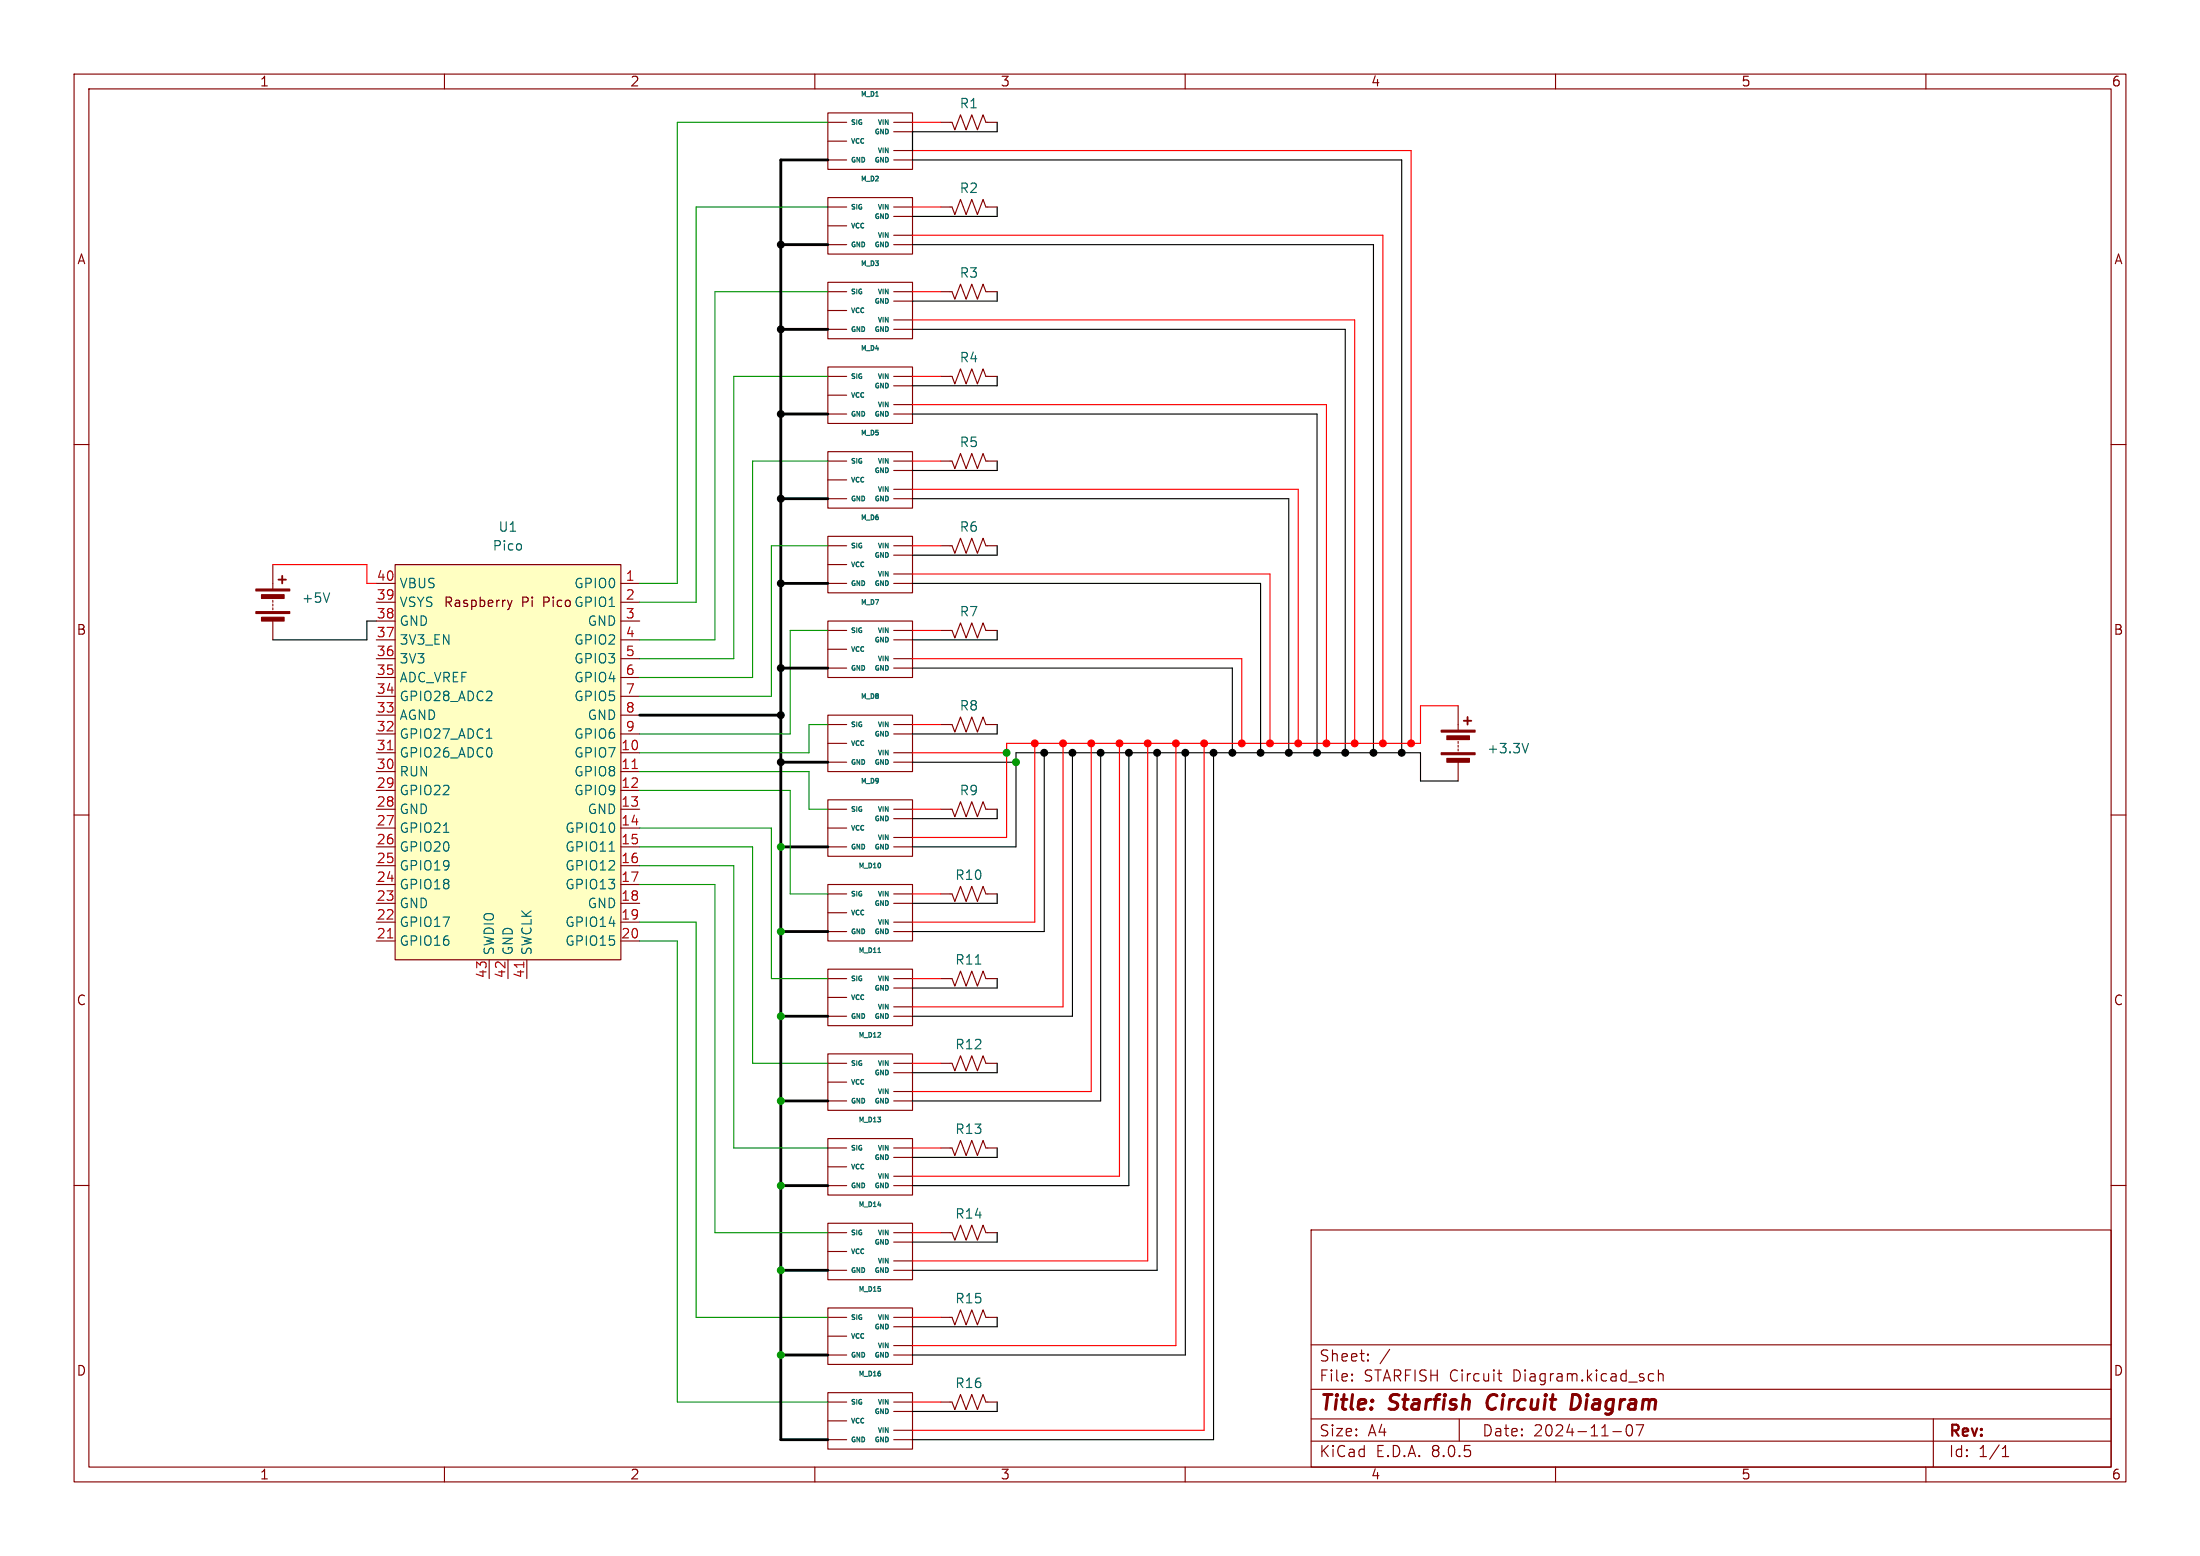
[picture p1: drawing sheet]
<svg xmlns="http://www.w3.org/2000/svg" width="297mm" height="210mm" viewBox="0 0 297 210" stroke-linecap="round" stroke-linejoin="round" font-family="sans-serif">
<g fill="none" stroke="#840000" stroke-width=".15">
<path d="M10 10h277v190h-277zM12 12h273v186h-273zM60 10v2M110 10v2M160 10v2M210 10v2M260 10v2M10 60h2M285 60h2M36.8 76.2v3.3M36.8 81v.3M36.8 81.5v.3"/>
<path d="M36.8 82v.3M36.8 83.8v2.6M196.8 95.3v3.3M10 110h2M111.8 108h11.4v7.6h-11.4zM111.8 119.4h11.4v7.6h-11.4zM111.8 114.3h2.5M111.8 109.2h2.5M111.8 111.8h2.5M120.6 114.3h2.6M120.6 110.5h2.6M120.6 109.2h2.6"/>
<path d="M120.6 113h2.6M127 109.2h1.5l.4 1 .8-2 .7 2 .8-2 .8 2 .7-2 .4 1h1.5M196.8 100.1v.2M196.8 100.6v.2M196.8 101.1v.2M196.8 102.9v2.5M285 110h2M111.8 130.8h11.4v7.6h-11.4zM111.8 137.2h2.5M111.8 132.1h2.5M111.8 134.6h2.5M111.8 125.7h2.5"/>
<path d="M111.8 120.7h2.5M111.8 123.2h2.5M120.6 137.2h2.6M120.6 133.4h2.6M120.6 132.1h2.6M120.6 135.9h2.6M120.6 125.7h2.6M120.6 121.9h2.6M120.6 120.7h2.6M120.6 124.5h2.6M127 132.1h1.5l.4 1 .8-2 .7 2 .8-2 .8 2 .7-2 .4 1h1.5M127 120.7h1.5l.4 1 .8-2.1 .7 2.1 .8-2.1 .8 2.1 .7-2.1 .4 1.1h1.5"/>
<path d="M10 160h2M111.8 142.2h11.4v7.7h-11.4zM111.8 153.7h11.4v7.6h-11.4zM111.8 148.6h2.5M111.8 143.5h2.5M111.8 146.1h2.5M111.8 154.9h2.5M111.8 157.5h2.5M120.6 148.6h2.6M120.6 144.8h2.6M120.6 143.5h2.6M120.6 147.3h2.6"/>
<path d="M120.6 156.2h2.6M120.6 154.9h2.6M120.6 158.8h2.6M127 143.5h1.5l.4 1 .8-2 .7 2 .8-2 .8 2 .7-2 .4 1h1.5M127 154.9h1.5l.4 1.1 .8-2.1 .7 2.1 .8-2.1 .8 2.1 .7-2.1 .4 1h1.5M285 160h2M111.8 176.5h11.4v7.7h-11.4zM111.8 165.1h11.4v7.6h-11.4zM111.8 160h2.5M111.8 177.8h2.5M111.8 171.5h2.5M111.8 166.4h2.5"/>
<path d="M111.8 168.9h2.5M120.6 160h2.6M120.6 179.1h2.6M120.6 177.8h2.6M120.6 171.5h2.6M120.6 167.6h2.6M120.6 166.4h2.6M120.6 170.2h2.6M127 177.8h1.5l.4 1 .8-2 .7 2 .8-2 .8 2 .7-2 .4 1h1.5M127 166.4h1.5l.4 1 .8-2 .7 2 .8-2 .8 2 .7-2 .4 1h1.5M177 166h108v32h-108zM60 198v2"/>
<path d="M110 198v2M111.8 188h11.4v7.6h-11.4zM111.8 194.3h2.5M111.8 189.2h2.5M111.8 191.8h2.5M111.8 182.9h2.5M111.8 180.3h2.5M120.6 194.3h2.6M120.6 190.5h2.6M120.6 189.2h2.6M120.6 193h2.6M120.6 182.9h2.6"/>
<path d="M120.6 181.6h2.6M127 189.2h1.5l.4 1 .8-2 .7 2 .8-2 .8 2 .7-2 .4 1h1.5M160 198v2M177 194.5h108M177 191.5h108M177 187.5h108M177 181.5h108M182.5 186.3h.1l-.1 .1M182.5 186.3v.1M182.5 185.5v.1M182.5 185.5h.1l-.1 .1M184.7 183.6v.1"/>
<path d="M184.7 183.6h-.1l.1 .1M184.7 182.8v.1M184.7 182.8h-.1l.1 .1M187.6 182.1l-1.3 2M197 191.5v3M202.2 185.4h.5M202.4 184.9v1.3l.1 .1 .2 .1M210 198v2M217.7 193.2h1.2M219.7 192.4a1.02 1.02 0 0 0 .2 1.4h.1a.91 .91 0 0 0 .2-1.4M221.9 192.3l-.7 1.5M222.7 185.5l.1-.1 .4 .1"/>
<path d="M222.7 186.3l.1 .1 .4-.1M223.9 185.5a.37 .37 0 0 1 .6 .1v.8M223.9 184.9v1.5M260 198v2M261 191.5v6.5M270.3 196.6h.9M270.3 195.5l.4-.4v1.5"/>
</g>
<path d="M201 188.5a1.27 1.27 0 0 0 0 1.6M213.1 188.3l-.8-.1-.2 2h.4l.6-.3" fill="none" stroke="#840000" stroke-width=".4"/>
<path d="M44.5 80l-.4 1.3M206.3 100.3l-.4 1.3M118.5 128.6h.4M131.7 130.1h.7" fill="none" stroke="#006464" stroke-width=".15"/>
<g fill="#840000" stroke="#840000" stroke-width=".15">
<path d="M194.6 101.6h4.5v.3h-4.5z"/>
<path d="M194.6 98.6h4.5v.2h-4.5z"/>
<path d="M195.3 102.4h3.1v.5h-3.1z"/>
<path d="M195.3 99.3h3.1v.5h-3.1z"/>
<path d="M34.5 82.6h4.6v.2h-4.6z"/>
<path d="M34.5 79.5h4.6v.3h-4.6z"/>
<path d="M35.3 83.3h3.1v.5h-3.1z"/>
<path d="M35.3 80.3h3.1v.5h-3.1z"/>
</g>
<path d="M37.6 78.2h1M38.1 77.7v1M197.6 97.3h1M198.1 96.8v1" fill="none" stroke="#840000" stroke-width=".25"/>
<path d="M53.3 76.2h30.5v53.3h-30.5z" fill="#ffffc2"/>
<g fill="none" stroke="#840000" stroke-width=".15">
<path d="M111.8 15.2h11.4v7.7h-11.4zM111.8 16.5h2.5M111.8 19.1h2.5M120.6 17.8h2.6M120.6 16.5h2.6M127 16.5h1.5l.4 1 .8-2 .7 2 .8-2 .8 2 .7-2 .4 1h1.5M111.8 26.7h11.4v7.6h-11.4zM111.8 38.1h11.4v7.6h-11.4zM111.8 21.6h2.5M111.8 27.9h2.5M111.8 39.4h2.5M111.8 33h2.5"/>
<path d="M111.8 30.5h2.5M120.6 21.6h2.6M120.6 20.3h2.6M120.6 27.9h2.6M120.6 39.4h2.6M120.6 33h2.6M120.6 29.2h2.6M120.6 31.8h2.6M127 27.9h1.5l.4 1.1 .8-2.1 .7 2.1 .8-2.1 .8 2.1 .7-2.1 .4 1h1.5M127 39.4h1.5l.4 1 .8-2 .7 2 .8-2 .8 2 .7-2 .4 1h1.5M111.8 49.5h11.4v7.7h-11.4zM111.8 55.9h2.5"/>
<path d="M111.8 50.8h2.5M111.8 53.3h2.5M111.8 44.5h2.5M111.8 41.9h2.5M120.6 55.9h2.6M120.6 52.1h2.6M120.6 50.8h2.6M120.6 54.6h2.6M120.6 44.5h2.6M120.6 40.6h2.6M120.6 43.2h2.6M127 50.8h1.5l.4 1 .8-2 .7 2 .8-2 .8 2 .7-2 .4 1h1.5"/>
<path d="M50.8 78.7h2.5M53.3 76.2h30.5v53.3h-30.5zM83.8 78.7h2.6M111.8 61h11.4v7.6h-11.4zM111.8 72.4h11.4v7.6h-11.4zM111.8 78.7h2.5M111.8 73.7h2.5M111.8 67.3h2.5M111.8 62.2h2.5M111.8 64.8h2.5M111.8 76.2h2.5M120.6 78.7h2.6"/>
<path d="M120.6 73.7h2.6M120.6 67.3h2.6M120.6 63.5h2.6M120.6 62.2h2.6M120.6 66h2.6M120.6 74.9h2.6M120.6 77.5h2.6M127 73.7h1.5l.4 1 .8-2.1 .7 2.1 .8-2.1 .8 2.1 .7-2.1 .4 1.1h1.5M127 62.2h1.5l.4 1 .8-2 .7 2 .8-2 .8 2 .7-2 .4 1h1.5M50.8 81.3h2.5M50.8 83.8h2.5M50.8 99.1h2.5"/>
<path d="M50.8 96.5h2.5M50.8 94h2.5M50.8 91.4h2.5M50.8 88.9h2.5M50.8 86.4h2.5M83.8 81.3h2.6M83.8 83.8h2.6M83.8 99.1h2.6M83.8 96.5h2.6M83.8 94h2.6M83.8 91.4h2.6M83.8 88.9h2.6"/>
<path d="M83.8 86.4h2.6M111.8 96.5h11.4v7.6h-11.4zM111.8 83.8h11.4v7.6h-11.4zM111.8 97.8h2.5M111.8 85.1h2.5M111.8 90.2h2.5M111.8 87.6h2.5M120.6 99.1h2.6M120.6 88.9h2.6M120.6 86.4h2.6M120.6 97.8h2.6M120.6 85.1h2.6"/>
<path d="M120.6 90.2h2.6M127 97.8h1.5l.4 1 .8-2 .7 2 .8-2 .8 2 .7-2 .4 1h1.5M127 85.1h1.5l.4 1 .8-2 .7 2 .8-2 .8 2 .7-2 .4 1h1.5M50.8 101.6h2.5M50.8 104.1h2.5M50.8 106.7h2.5M50.8 109.2h2.5M50.8 111.8h2.5M50.8 114.3h2.5M50.8 116.8h2.5M50.8 119.4h2.5M83.8 101.6h2.6"/>
<path d="M83.8 104.1h2.6M83.8 106.7h2.6M83.8 109.2h2.6M83.8 111.8h2.6M83.8 114.3h2.6M83.8 116.8h2.6M83.8 119.4h2.6M111.8 102.9h2.5M111.8 100.3h2.5M120.6 101.6h2.6M120.6 102.9h2.6M50.8 121.9h2.5"/>
<path d="M50.8 124.5h2.5M50.8 127h2.5M66 129.5v2.6M68.6 129.5v2.6M71.1 129.5v2.6M83.8 121.9h2.6M83.8 124.5h2.6M83.8 127h2.6"/>
</g>
<path d="M68.5 81l.3 .9M68.8 81.9l-.1 .3-.2 .1M69.1 81l-.3 .9" fill="none" stroke="#840000" stroke-width=".16"/>
<path d="M52.3 101.2h.7M85.3 103.7h.8M52.3 126.6h.7M70.7 129.8v.8" fill="none" stroke="#a90000" stroke-width=".15"/>
<path d="M65.7 99.6h.7M59.9 112.3h.7M82.2 114.9h.8" fill="none" stroke="#006464" stroke-width=".15"/>
<g fill="none" stroke="#000" stroke-width=".15">
<path d="M134.6 16.5v1.3h-11.4v2.5M123.2 33h62.2v68.6M123.2 21.6h66v80M134.6 27.9v1.3h-11.4M134.6 39.4v1.2h-11.4M123.2 55.9h54.6v45.7M123.2 44.5h58.4v57.1M134.6 50.8v1.3h-11.4M123.2 67.3h50.8v34.3M123.2 78.7h47v22.9M134.6 62.2v1.3h-11.4M134.6 73.7v1.2h-11.4"/>
<path d="M50.8 83.8h-1.3v2.6h-12.7M123.2 90.2h43.2v11.4M134.6 85.1v1.3h-11.4M134.6 97.8v1.3h-11.4M123.2 102.9h14M134.6 109.2v1.3h-11.4M141 101.6v24.1h-17.8M144.8 101.6v35.6h-21.6M148.6 101.6v47h-25.4M152.4 101.6v58.4h-29.2M156.2 101.6v69.9h-33M160 101.6v81.3h-36.8"/>
<path d="M163.8 101.6v92.7h-40.6M196.8 105.4h-5v-3.8h-54.6v12.7h-14M134.6 120.7v1.2h-11.4M134.6 132.1v1.3h-11.4M134.6 143.5v1.3h-11.4M134.6 154.9v1.3h-11.4M134.6 166.4v1.2h-11.4M134.6 177.8v1.3h-11.4M134.6 189.2v1.3h-11.4"/>
</g>
<g fill="none" stroke="#f00" stroke-width=".15">
<path d="M123.2 16.5h3.8M123.2 20.3h67.3v80M123.2 31.8h63.5v68.5M123.2 39.4h3.8M123.2 27.9h3.8M123.2 54.6h55.9v45.7M123.2 43.2h59.7v57.1M123.2 50.8h3.8M123.2 66h52.1v34.3M123.2 62.2h3.8M123.2 73.7h3.8M123.2 77.5h48.2v22.8"/>
<path d="M123.2 88.9h44.4v11.4M123.2 85.1h3.8M123.2 97.8h3.8M196.8 95.3h-5v5h-55.9v1.3h-12.7M123.2 109.2h3.8M123.2 120.7h3.8M123.2 132.1h3.8M123.2 143.5h3.8M123.2 154.9h3.8M123.2 166.4h3.8M123.2 177.8h3.8M123.2 189.2h3.8"/>
</g>
<path d="M135.9 100.3v12.7h-12.7M139.7 100.3v24.2h-16.5M143.5 100.3v35.6h-20.3M147.3 100.3v47h-24.1M151.1 100.3v58.5h-27.9M154.9 100.3v69.9h-31.7M158.7 100.3v81.3h-35.5M162.6 100.3v92.7h-39.4" fill="none" stroke="#fd0000" stroke-width=".15"/>
<g fill="none" stroke="#000" stroke-width=".38">
<path d="M105.4 33h6.4M111.8 21.6h-6.4v172.7h6.4M105.4 44.5h6.4M105.4 55.9h6.4M105.4 67.3h6.4M105.4 78.7h6.4M86.4 96.5h19M105.4 90.2h6.4M105.4 102.9h6.4M105.4 114.3h6.4M105.4 137.2h6.4M105.4 125.7h6.4"/>
<path d="M105.4 148.6h6.4M105.4 160h6.4M105.4 171.5h6.4M105.4 182.9h6.4"/>
</g>
<g fill="none" stroke="#009600" stroke-width=".15">
<path d="M111.8 16.5h-20.4v62.2h-5M111.8 39.4h-15.3v47h-10.1M111.8 27.9h-17.8v53.4h-7.6M111.8 50.8h-12.7v38.1h-12.7M111.8 62.2h-10.2v29.2h-15.2M111.8 73.7h-7.7v20.3h-17.7M111.8 85.1h-5.1v14h-20.3M111.8 97.8h-2.6v3.8h-22.8M86.4 116.8h12.7v38.1h12.7M86.4 114.3h15.2v29.2h10.2M86.4 119.4h10.1v47h15.3M86.4 106.7h20.3v14h5.1"/>
<path d="M86.4 104.1h22.8v5.1h2.6M86.4 111.8h17.7v20.3h7.7M86.4 124.5h7.6v53.3h17.8M86.4 127h5v62.2h20.4"/>
</g>
<path d="M36.8 76.2h12.7v2.5h1.3" fill="none" stroke="#fb0000" stroke-width=".15"/>
<g fill="#000" stroke="#000" stroke-width=".15">
<circle cx="105.4" cy="33" r=".46"/>
<circle cx="105.4" cy="55.9" r=".46"/>
<circle cx="105.4" cy="44.5" r=".46"/>
<circle cx="105.4" cy="67.3" r=".46"/>
<circle cx="105.4" cy="78.7" r=".46"/>
<circle cx="105.4" cy="90.2" r=".46"/>
<circle cx="105.4" cy="96.5" r=".46"/>
<circle cx="105.4" cy="102.9" r=".46"/>
<circle cx="141" cy="101.6" r=".46"/>
<circle cx="144.8" cy="101.6" r=".46"/>
<circle cx="148.6" cy="101.6" r=".46"/>
<circle cx="152.4" cy="101.6" r=".46"/>
<circle cx="156.2" cy="101.6" r=".46"/>
<circle cx="160" cy="101.6" r=".46"/>
<circle cx="163.8" cy="101.6" r=".46"/>
<circle cx="166.4" cy="101.6" r=".46"/>
<circle cx="170.2" cy="101.6" r=".46"/>
<circle cx="174" cy="101.6" r=".46"/>
<circle cx="177.8" cy="101.6" r=".46"/>
<circle cx="181.6" cy="101.6" r=".46"/>
<circle cx="185.4" cy="101.6" r=".46"/>
<circle cx="189.2" cy="101.6" r=".46"/>
</g>
<g fill="#fd0000" stroke="#fd0000" stroke-width=".15">
<circle cx="182.9" cy="100.3" r=".46"/>
<circle cx="179.1" cy="100.3" r=".46"/>
<circle cx="186.7" cy="100.3" r=".46"/>
<circle cx="190.5" cy="100.3" r=".46"/>
<circle cx="175.3" cy="100.3" r=".46"/>
<circle cx="162.6" cy="100.3" r=".46"/>
<circle cx="171.4" cy="100.3" r=".46"/>
<circle cx="167.6" cy="100.3" r=".46"/>
<circle cx="139.7" cy="100.3" r=".46"/>
<circle cx="158.7" cy="100.3" r=".46"/>
<circle cx="147.3" cy="100.3" r=".46"/>
<circle cx="151.1" cy="100.3" r=".46"/>
<circle cx="154.9" cy="100.3" r=".46"/>
<circle cx="143.5" cy="100.3" r=".46"/>
</g>
<g fill="#009600" stroke="#009600" stroke-width=".15">
<circle cx="137.2" cy="102.9" r=".46"/>
<circle cx="135.9" cy="101.6" r=".46"/>
<circle cx="105.4" cy="114.3" r=".46"/>
<circle cx="105.4" cy="137.2" r=".46"/>
<circle cx="105.4" cy="148.6" r=".46"/>
<circle cx="105.4" cy="125.7" r=".46"/>
<circle cx="105.4" cy="160" r=".46"/>
<circle cx="105.4" cy="182.9" r=".46"/>
<circle cx="105.4" cy="171.5" r=".46"/>
</g>
<g font-size="2.8" fill="#840000">
<text x="178" y="190.9">Title:</text>
<text x="187.7" y="190.9">Starfish</text>
<text x="201.6" y="190.9">Circuit</text>
<text x="213.7" y="190.9">Diagram</text>
</g>
<g font-size="2.1" fill="#840000">
<text x="178" y="184">Sheet:</text>
<text x="178" y="186.7">File:</text>
<text x="184.1" y="186.7">STARFISH Circuit</text>
<text x="204.4" y="186.7">Diagram.kicad_sch</text>
<text x="178" y="196.9">KiCad</text>
<text x="178" y="194.1">Size:</text>
<text x="184.7" y="194.1">A4</text>
<text x="185.7" y="196.9">E.D.A.</text>
<text x="193.3" y="196.9">8.0.5</text>
<text x="200" y="194.1">Date:</text>
<text x="207" y="194.1">2024-11-07</text>
<text x="263" y="194.3">Rev:</text>
<text x="263" y="196.9">Id:</text>
<text x="267.1" y="196.9">1/1</text>
</g>
<g font-size="1.8" fill="#840000">
<text x="35" y="11.9">1</text>
<text x="85" y="11.9">2</text>
<text x="135" y="11.9">3</text>
<text x="185" y="11.9">4</text>
<text x="235" y="11.9">5</text>
<text x="285" y="11.9">6</text>
<text x="10.3" y="35.9">A</text>
<text x="285.3" y="35.9">A</text>
<text x="59.8" y="82.2">Raspberry</text>
<text x="70.4" y="82.2">Pi</text>
<text x="10.3" y="85.9">B</text>
<text x="285.3" y="85.9">B</text>
<text x="10.3" y="135.9">C</text>
<text x="285.3" y="135.9">C</text>
<text x="10.3" y="185.9">D</text>
<text x="285.3" y="185.9">D</text>
<text x="35" y="199.9">1</text>
<text x="85" y="199.9">2</text>
<text x="135" y="199.9">3</text>
<text x="185" y="199.9">4</text>
<text x="235" y="199.9">5</text>
<text x="285" y="199.9">6</text>
</g>
<g font-size="1.8" fill="#006464">
<text x="129.5" y="14.8">R1</text>
<text x="129.5" y="26.3">R2</text>
<text x="129.5" y="37.7">R3</text>
<text x="129.5" y="49.1">R4</text>
<text x="129.5" y="60.6">R5</text>
<text x="67.2" y="72">U1</text>
<text x="129.5" y="72">R6</text>
<text x="66.4" y="74.5">Pico</text>
<text x="40.6" y="81.6">+5V</text>
<text x="53.8" y="82.1">VSYS</text>
<text x="53.8" y="79.6">VBUS</text>
<text x="73.4" y="82.2">Pico GPIO1</text>
<text x="77.4" y="79.6">GPIO0</text>
<text x="129.5" y="83.4">R7</text>
<text x="53.8" y="89.8">3V3</text>
<text x="53.8" y="87.2">3V3_EN</text>
<text x="53.8" y="84.7">GND</text>
<text x="77.4" y="87.2">GPIO2</text>
<text x="77.4" y="89.8">GPIO3</text>
<text x="79.2" y="84.7">GND</text>
<text x="53.8" y="94.8">GPIO28_ADC2</text>
<text x="53.8" y="92.3">ADC_VREF</text>
<text x="77.4" y="92.3">GPIO4</text>
<text x="77.4" y="94.8">GPIO5</text>
<text x="53.8" y="99.9">GPIO27_ADC1</text>
<text x="53.8" y="97.4">AGND</text>
<text x="77.4" y="99.9">GPIO6</text>
<text x="79.2" y="97.4">GND</text>
<text x="129.5" y="96.1">R8</text>
<text x="200.7" y="101.9">+3.3V</text>
<text x="53.8" y="107.5">GPIO22</text>
<text x="53.8" y="105">RUN</text>
<text x="53.8" y="102.5">GPIO26_ADC0</text>
<text x="77.4" y="102.5">GPIO7</text>
<text x="77.4" y="105">GPIO8</text>
<text x="77.4" y="107.5">GPIO9</text>
<text x="129.5" y="107.5">R9</text>
<text x="53.8" y="112.6">GPIO21</text>
<text x="53.8" y="110.1">GND</text>
<text x="76.2" y="112.6">GPIO10</text>
<text x="79.2" y="110.1">GND</text>
<text x="53.8" y="117.7">GPIO19</text>
<text x="53.8" y="115.2">GPIO20</text>
<text x="76.2" y="115.2">GPIO11</text>
<text x="76.2" y="117.7">GPIO12</text>
<text x="128.9" y="119">R10</text>
<text x="53.8" y="125.3">GPIO17</text>
<text x="53.8" y="122.8">GND</text>
<text x="53.8" y="120.2">GPIO18</text>
<text x="76.2" y="120.2">GPIO13</text>
<text x="76.2" y="125.3">GPIO14</text>
<text x="79.2" y="122.8">GND</text>
<text x="53.8" y="127.9">GPIO16</text>
<text x="66.9" y="129" transform="rotate(-90 66.9 129)">SWDIO</text>
<text x="69.4" y="129" transform="rotate(-90 69.4 129)">GND</text>
<text x="72" y="129" transform="rotate(-90 72 129)">SWCLK</text>
<text x="76.2" y="127.9">GPIO15</text>
<text x="128.9" y="130.4">R11</text>
<text x="128.9" y="141.8">R12</text>
<text x="128.9" y="153.3">R13</text>
<text x="128.9" y="164.7">R14</text>
<text x="128.9" y="176.1">R15</text>
<text x="128.9" y="187.6">R16</text>
</g>
<g font-size="1.8" fill="#a90000">
<text x="50.8" y="83.6">38</text>
<text x="50.8" y="81">39</text>
<text x="50.8" y="78.5">40</text>
<text x="84.4" y="78.5">1</text>
<text x="84.4" y="81">2</text>
<text x="84.4" y="83.6">3</text>
<text x="50.8" y="88.6">36</text>
<text x="50.8" y="86.1">37</text>
<text x="84.4" y="86.1">4</text>
<text x="84.4" y="88.6">5</text>
<text x="50.8" y="93.7">34</text>
<text x="50.8" y="91.2">35</text>
<text x="84.4" y="91.2">6</text>
<text x="84.4" y="93.7">7</text>
<text x="50.8" y="101.3">31</text>
<text x="50.8" y="98.8">32</text>
<text x="50.8" y="96.3">33</text>
<text x="83.8" y="101.3">10</text>
<text x="84.4" y="96.3">8</text>
<text x="84.4" y="98.8">9</text>
<text x="50.8" y="106.4">29</text>
<text x="50.8" y="103.9">30</text>
<text x="83.8" y="103.9">11</text>
<text x="83.8" y="106.4">12</text>
<text x="50.8" y="111.5">27</text>
<text x="50.8" y="109">28</text>
<text x="83.8" y="109">13</text>
<text x="83.8" y="111.5">14</text>
<text x="50.8" y="119.1">24</text>
<text x="50.8" y="116.6">25</text>
<text x="50.8" y="114">26</text>
<text x="83.8" y="114">15</text>
<text x="83.8" y="116.6">16</text>
<text x="83.8" y="119.1">17</text>
<text x="50.8" y="124.2">22</text>
<text x="50.8" y="121.7">23</text>
<text x="83.8" y="121.7">18</text>
<text x="83.8" y="124.2">19</text>
<text x="50.8" y="126.7">21</text>
<text x="83.8" y="126.7">20</text>
<text x="65.8" y="132.1" transform="rotate(-90 65.8 132.1)">43</text>
<text x="68.3" y="132.1" transform="rotate(-90 68.3 132.1)">42</text>
<text x="70.9" y="132.1" transform="rotate(-90 70.9 132.1)">41</text>
</g>
<g font-size=".9" fill="#006464">
<text x="114.8" y="17.1">SIG</text>
<text x="116.1" y="13.2">M_D1</text>
<text x="118.3" y="17.1">VIN</text>
<text x="114.8" y="22.1">GND</text>
<text x="114.8" y="19.6">VCC</text>
<text x="117.9" y="22.1">GND</text>
<text x="117.9" y="18.3">GND</text>
<text x="118.3" y="20.9">VIN</text>
<text x="114.8" y="28.5">SIG</text>
<text x="116.1" y="24.7">M_D2</text>
<text x="117.9" y="29.8">GND</text>
<text x="118.3" y="28.5">VIN</text>
<text x="114.8" y="33.6">GND</text>
<text x="114.8" y="31">VCC</text>
<text x="117.9" y="33.6">GND</text>
<text x="118.3" y="32.3">VIN</text>
<text x="114.8" y="39.9">SIG</text>
<text x="116.1" y="36.1">M_D3</text>
<text x="117.9" y="41.2">GND</text>
<text x="118.3" y="39.9">VIN</text>
<text x="114.8" y="45">GND</text>
<text x="114.8" y="42.5">VCC</text>
<text x="116.1" y="47.5">M_D4</text>
<text x="117.9" y="45">GND</text>
<text x="118.3" y="43.7">VIN</text>
<text x="114.8" y="51.3">SIG</text>
<text x="114.8" y="53.9">VCC</text>
<text x="117.9" y="52.6">GND</text>
<text x="118.3" y="51.3">VIN</text>
<text x="114.8" y="56.4">GND</text>
<text x="116.1" y="59">M_D5</text>
<text x="117.9" y="56.4">GND</text>
<text x="118.3" y="55.2">VIN</text>
<text x="114.8" y="62.8">SIG</text>
<text x="114.8" y="65.3">VCC</text>
<text x="117.9" y="64">GND</text>
<text x="118.3" y="62.8">VIN</text>
<text x="114.8" y="67.9">GND</text>
<text x="116.1" y="70.4">M_D6</text>
<text x="117.9" y="67.9">GND</text>
<text x="118.3" y="66.6">VIN</text>
<text x="114.8" y="74.2">SIG</text>
<text x="114.8" y="76.7">VCC</text>
<text x="117.9" y="75.5">GND</text>
<text x="118.3" y="74.2">VIN</text>
<text x="114.8" y="79.3">GND</text>
<text x="116.1" y="81.8">M_D7</text>
<text x="117.9" y="79.3">GND</text>
<text x="118.3" y="78">VIN</text>
<text x="114.8" y="85.6">SIG</text>
<text x="114.8" y="88.2">VCC</text>
<text x="117.9" y="86.9">GND</text>
<text x="118.3" y="89.4">VIN</text>
<text x="118.3" y="85.6">VIN</text>
<text x="114.8" y="90.7">GND</text>
<text x="116.1" y="94.5">M_D8</text>
<text x="117.9" y="90.7">GND</text>
<text x="114.8" y="98.3">SIG</text>
<text x="114.8" y="100.9">VCC</text>
<text x="117.9" y="99.6">GND</text>
<text x="118.3" y="98.3">VIN</text>
<text x="114.8" y="103.4">GND</text>
<text x="116.1" y="106">M_D9</text>
<text x="117.9" y="103.4">GND</text>
<text x="118.3" y="102.1">VIN</text>
<text x="114.8" y="109.8">SIG</text>
<text x="114.8" y="112.3">VCC</text>
<text x="117.9" y="111">GND</text>
<text x="118.3" y="113.6">VIN</text>
<text x="118.3" y="109.8">VIN</text>
<text x="114.8" y="114.8">GND</text>
<text x="115.8" y="117.4">M_D10</text>
<text x="117.9" y="114.8">GND</text>
<text x="114.8" y="121.2">SIG</text>
<text x="114.8" y="123.7">VCC</text>
<text x="117.9" y="122.5">GND</text>
<text x="118.3" y="125">VIN</text>
<text x="118.3" y="121.2">VIN</text>
<text x="114.8" y="126.3">GND</text>
<text x="115.8" y="128.8">M_D11</text>
<text x="117.9" y="126.3">GND</text>
<text x="114.8" y="137.7">GND</text>
<text x="114.8" y="132.6">SIG</text>
<text x="114.8" y="135.2">VCC</text>
<text x="117.9" y="137.7">GND</text>
<text x="117.9" y="133.9">GND</text>
<text x="118.3" y="136.4">VIN</text>
<text x="118.3" y="132.6">VIN</text>
<text x="115.8" y="140.2">M_D12</text>
<text x="114.8" y="149.1">GND</text>
<text x="114.8" y="144.1">SIG</text>
<text x="114.8" y="146.6">VCC</text>
<text x="117.9" y="149.1">GND</text>
<text x="117.9" y="145.3">GND</text>
<text x="118.3" y="147.9">VIN</text>
<text x="118.3" y="144.1">VIN</text>
<text x="114.8" y="155.5">SIG</text>
<text x="115.8" y="151.7">M_D13</text>
<text x="118.3" y="155.5">VIN</text>
<text x="114.8" y="160.6">GND</text>
<text x="114.8" y="158">VCC</text>
<text x="117.9" y="160.6">GND</text>
<text x="117.9" y="156.8">GND</text>
<text x="118.3" y="159.3">VIN</text>
<text x="114.8" y="166.9">SIG</text>
<text x="115.8" y="163.1">M_D14</text>
<text x="118.3" y="166.9">VIN</text>
<text x="114.8" y="172">GND</text>
<text x="114.8" y="169.5">VCC</text>
<text x="117.9" y="172">GND</text>
<text x="117.9" y="168.2">GND</text>
<text x="118.3" y="170.7">VIN</text>
<text x="114.8" y="178.3">SIG</text>
<text x="115.8" y="174.5">M_D15</text>
<text x="117.9" y="179.6">GND</text>
<text x="118.3" y="178.3">VIN</text>
<text x="114.8" y="183.4">GND</text>
<text x="114.8" y="180.9">VCC</text>
<text x="115.8" y="186">M_D16</text>
<text x="117.9" y="183.4">GND</text>
<text x="118.3" y="182.2">VIN</text>
<text x="114.8" y="189.8">SIG</text>
<text x="117.9" y="191">GND</text>
<text x="118.3" y="189.8">VIN</text>
<text x="114.8" y="194.9">GND</text>
<text x="114.8" y="192.3">VCC</text>
<text x="117.9" y="194.9">GND</text>
<text x="118.3" y="193.6">VIN</text>
</g>
</svg>
